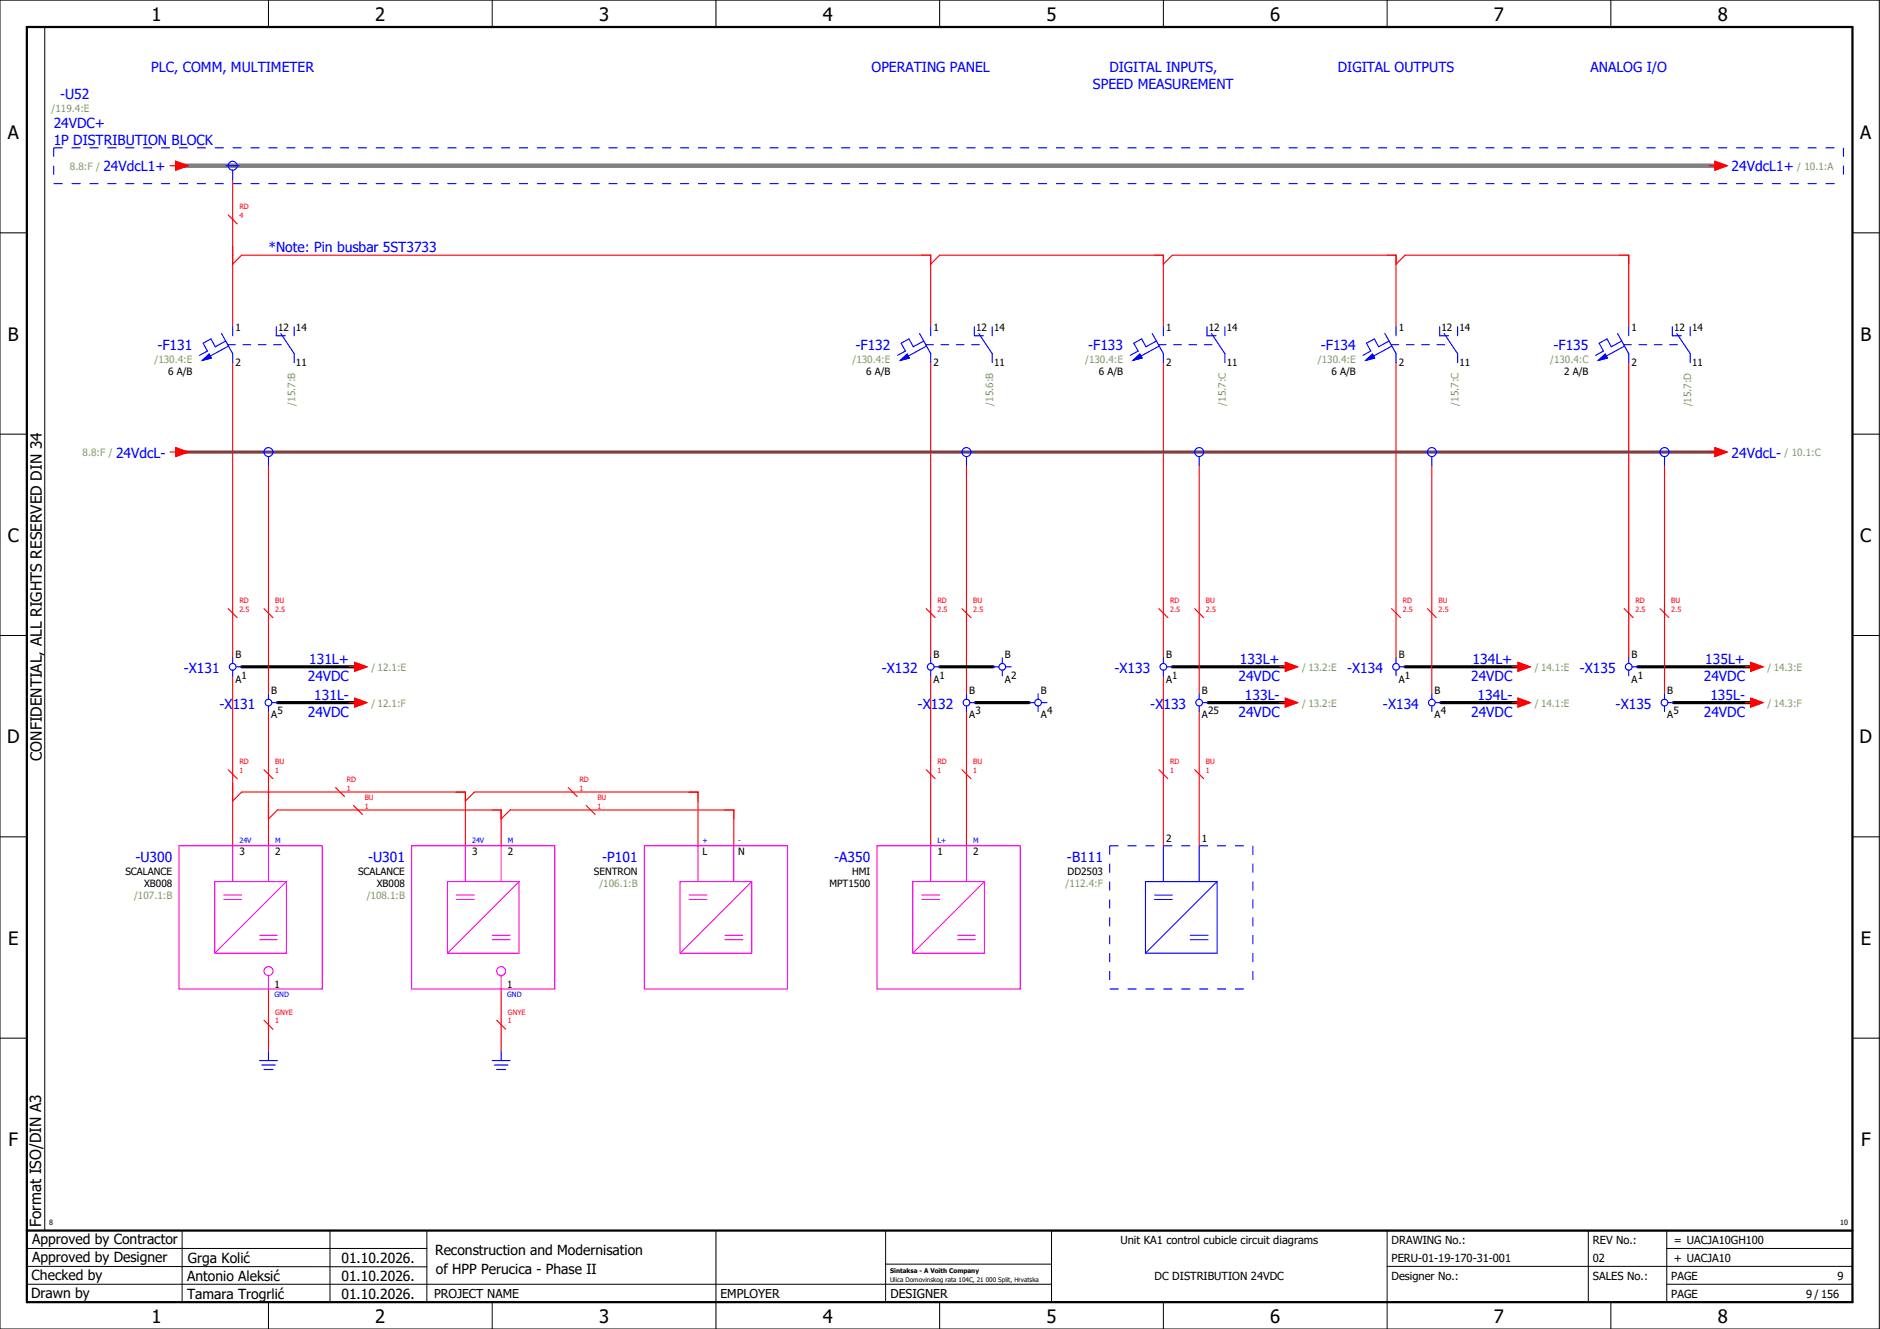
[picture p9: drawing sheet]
<svg xmlns="http://www.w3.org/2000/svg" width="420mm" height="297mm" viewBox="0 0 420 297" stroke-linecap="round" stroke-linejoin="round" font-family="sans-serif">
<g fill="none" stroke="#000" stroke-width=".22">
<path d="M0 0h420v297h-420zM10 6v269M60 0v6M110 0v6M160 0v6M210 0v6M260 0v6M310 0v6M360 0v6M0 52h6M414 52h6M0 97h6"/>
<path d="M414 97h6M0 142h6M414 142h6M414 176.3v87.4M0 187h6M414 187h6M0 232h6M414 232h6M6 279h89.4M40.7 275v16M73.7 274.9v16M95.4 275.1v16"/>
<path d="M160 275v22M197.9 275.1v16M310 275v22M355 275v16M372.5 279h41.5M372.5 275v16M414 275h-179v16M6 283l89.4 .1M6 287h229M60 291v6M110 291v6M197.9 282.5h37.1"/>
<path d="M210 291v6M260 291v6M310 283h104M360 291v6M372.5 287h41.5"/>
</g>
<path d="M6 6h408v285h-408zM6 275h408" fill="none" stroke="#000" stroke-width=".5"/>
<g fill="none" stroke="#f00" stroke-width=".25">
<path d="M38 37h1.3M39.3 36l2.7 1-2.7 1zM382 37h1.3M383.3 36l2.7 1-2.7 1zM51 48l2 2M52 59l2-2h154v16M52 40v33M208 59l2-2h50v16M260 59l2-2h50v16M312 59l2-2h50v16M52 81v66M208 81v66"/>
<path d="M260 81v66M312 81v66M364 81v66M38 101h1.3M39.3 100l2.7 1-2.7 1zM60 104v51M216 104v51M268 104v51M320 104v51M372 104v51M382 101h1.3M383.3 100l2.7 1-2.7 1z"/>
<path d="M51 136l2 2M59 136l2 2M207 136l2 2M215 136l2 2M259 136l2 2M267 136l2 2M311 136l2 2M319 136l2 2M363 136l2 2M371 136l2 2M52 151v38M60 159v30"/>
<path d="M78 149h1.3M78 157h1.3M79.3 148l2.7 1-2.7 1zM79.3 156l2.7 1-2.7 1zM208 151v38M216 159v30M260 151v38M268 159v30M286 149h1.3M286 157h1.3M287.3 148l2.7 1-2.7 1zM287.3 156l2.7 1-2.7 1z"/>
<path d="M338 149h1.3M338 157h1.3M339.3 148l2.7 1-2.7 1zM339.3 156l2.7 1-2.7 1zM390 149h1.3M390 157h1.3M391.3 148l2.7 1-2.7 1zM391.3 156l2.7 1-2.7 1zM51 172l2 2M52 179l2-2h50v12M59 172l2 2M75 176l2 2"/>
<path d="M104 179l2-2h50v12M127 176l2 2M207 172l2 2M215 172l2 2M259 172l2 2M267 172l2 2M60 183l2-2h50v8M79 180l2 2M112 183l2-2h50v8M131 180l2 2M59 228l2 2M60 221v14"/>
<path d="M111 228l2 2M112 221v14"/>
</g>
<path d="M54 149h26M62 157h18M210 149h12M218 157h12M262 149h26M270 157h18M314 149h26M322 157h18M366 149h26M374 157h18" fill="none" stroke="#000" stroke-width=".7"/>
<path d="M40 101h344" fill="none" stroke="#7f3f3f" stroke-width=".7"/>
<path d="M40 37h344" fill="none" stroke="#808080" stroke-width="1"/>
<g fill="none" stroke="#f0f" stroke-width=".25">
<path d="M40 189h32v32h-32zM48 197h16v16h-16zM52 189v8M60 189v8M92 189h32v32h-32zM100 197h16v16h-16zM104 189v8M112 189v8M144 189h32v32h-32zM152 197h16v16h-16zM156 189v8M164 189v8"/>
<path d="M196 189h32v32h-32zM204 197h16v16h-16zM208 189v8M216 189v8M60 218v3M112 218v3"/>
<circle cx="60" cy="217" r="1"/>
<circle cx="112" cy="217" r="1"/>
</g>
<g fill="none" stroke="#f0f" stroke-width=".22">
<path d="M64 197l-16 16M116 197l-16 16M168 197l-16 16M220 197l-16 16M50 201h4M50 200h4M58 209h4M58 210h4M102 201h4M102 200h4M110 209h4M110 210h4"/>
<path d="M154 201h4M154 200h4M162 209h4M162 210h4M206 201h4M206 200h4M214 209h4M214 210h4"/>
</g>
<g fill="none" stroke="#00f" stroke-width=".25">
<path d="M50.5 37h3M52 38v2M49.5 74.5l2.5 4.5v2M50.4 76.2l-2.3 1.3-1-1.8-1.7 1 1 1.8-1.8 .9M50.9 77h1.7M51.1 77.3l-4.1 2.3M52 73v2M54.3 77h1.7M57.7 77h1.7M61.2 77h1.7M61.7 73v2h2.1M62.7 74.5l3.1 4.5v2"/>
<path d="M65.8 73v2M205.5 74.5l2.5 4.5v2M206.4 76.2l-2.3 1.3-1-1.8-1.7 1 1 1.8-1.8 .9M206.9 77h1.7M207.1 77.3l-4.1 2.3M208 73v2M210.3 77h1.7M213.7 77h1.7M217.2 77h1.7M217.7 73v2h2M218.8 74.5l3 4.5v2M221.8 73v2"/>
<path d="M257.5 74.5l2.5 4.5v2M258.4 76.2l-2.3 1.3-1-1.8-1.7 1 1 1.8-1.8 .9M258.9 77h1.7M259.1 77.3l-4.1 2.3M260 73v2M262.3 77h1.7M265.7 77h1.7M269.2 77h1.7M269.8 73v2h2M270.7 74.5l3.1 4.5v2M273.7 73v2M309.5 74.5l2.5 4.5v2"/>
<path d="M310.4 76.2l-2.3 1.3-1-1.8-1.7 1 1 1.8-1.8 .9M310.9 77h1.7M311.1 77.3l-4.1 2.3M312 73v2M314.3 77h1.7M317.7 77h1.7M321.2 77h1.7M321.7 73v2h2.1M322.8 74.5l3 4.5v2M325.8 73v2M361.5 74.5l2.5 4.5v2M362.4 76.2l-2.3 1.3-1-1.8-1.7 1 1 1.8-1.8 .9"/>
<path d="M362.9 77h1.7M363.1 77.3l-4.1 2.3M364 73v2M366.3 77h1.7M369.7 77h1.7M373.2 77h1.7M373.8 73v2h2M374.7 74.5l3.1 4.5v2M377.8 73v2M45.2 80.5l1.5-1.4 .5 .9zM201.2 80.5l1.5-1.4 .5 .9zM253.2 80.5l1.5-1.4 .5 .9z"/>
<path d="M305.2 80.5l1.5-1.4 .5 .9zM357.2 80.5l1.5-1.4 .5 .9zM58.5 101h3M60 102v2M214.5 101h3M216 102v2M266.5 101h3M268 102v2M318.5 101h3M320 102v2M370.5 101h3M372 102v2"/>
<path d="M52 147v1.3M52 149.8v1.2M52.8 149h1.2M60 155v1.3M60 157.8v1.2M60.8 157h1.2M208 147v1.3M208 149.8v1.2M208.7 149h1.3M216 155v1.3M216 157.8v1.2M216.7 157h1.3"/>
<path d="M222 149h1.3M224 147v1.3M224 149.8v1.2M224.8 149h1.2M230 157h1.3M232 155v1.3M232 157.8v1.2M232.8 157h1.2M260 147v1.3M260 149.8v1.2M260.8 149h1.2M268 155v1.3"/>
<path d="M268 157.8v1.2M268.7 157h1.3M312 147v1.3M312 149.8v1.2M312.7 149h1.3M320 155v1.3M320 157.8v1.2M320.8 157h1.2M364 147v1.3M364 149.8v1.2M364.8 149h1.2M372 155v1.3"/>
<path d="M372 157.8v1.2M372.7 157h1.3M256 197h16v16h-16zM260 189v8M268 189v8M58 237h4M58.5 238h3M59 239h2M60 235v2M110 237h4M110.5 238h3M111 239h2"/>
<path d="M112 235v2"/>
<circle cx="52" cy="37" r="1"/>
<circle cx="60" cy="101" r="1"/>
<circle cx="216" cy="101" r="1"/>
<circle cx="268" cy="101" r="1"/>
<circle cx="320" cy="101" r="1"/>
<circle cx="372" cy="101" r="1"/>
<circle cx="52" cy="149" r=".75"/>
<circle cx="60" cy="157" r=".75"/>
<circle cx="208" cy="149" r=".75"/>
<circle cx="216" cy="157" r=".75"/>
<circle cx="224" cy="149" r=".75"/>
<circle cx="232" cy="157" r=".75"/>
<circle cx="260" cy="149" r=".75"/>
<circle cx="268" cy="157" r=".75"/>
<circle cx="312" cy="149" r=".75"/>
<circle cx="320" cy="157" r=".75"/>
<circle cx="364" cy="149" r=".75"/>
<circle cx="372" cy="157" r=".75"/>
</g>
<path d="M272 197l-16 16M258 201h4M258 200h4M266 210h4M266 209h4" fill="none" stroke="#00f" stroke-width=".22"/>
<g fill="#00f" stroke="#00f" stroke-width=".22">
<path d="M253.2 80.5l1.5-1.4 .5 .9z"/>
<path d="M305.2 80.5l1.5-1.4 .5 .9z"/>
<path d="M357.2 80.5l1.5-1.4 .5 .9z"/>
<path d="M45.2 80.5l1.5-1.4 .5 .9z"/>
<path d="M201.2 80.5l1.5-1.4 .5 .9z"/>
</g>
<path d="M12 33h400M12 33v8M412 33v8M12 41h400M248 189h32M248 189v32M280 189v32M248 221h32" fill="none" stroke="#00f" stroke-width=".25" stroke-dasharray="2 2" stroke-linecap="butt"/>
<g fill="#f00" stroke="#f00" stroke-width=".22">
<path d="M79.3 148l2.7 1-2.7 1z"/>
<path d="M79.3 156l2.7 1-2.7 1z"/>
<path d="M287.3 148l2.7 1-2.7 1z"/>
<path d="M287.3 156l2.7 1-2.7 1z"/>
<path d="M339.3 148l2.7 1-2.7 1z"/>
<path d="M339.3 156l2.7 1-2.7 1z"/>
<path d="M391.3 148l2.7 1-2.7 1z"/>
<path d="M391.3 156l2.7 1-2.7 1z"/>
<path d="M383.3 100l2.7 1-2.7 1z"/>
<path d="M383.3 36l2.7 1-2.7 1z"/>
<path d="M39.3 36l2.7 1-2.7 1z"/>
<path d="M39.3 100l2.7 1-2.7 1z"/>
</g>
<g font-size="4.1">
<text x="33.9" y="4.7">1</text>
<text x="83.9" y="4.7">2</text>
<text x="133.9" y="4.7">3</text>
<text x="183.9" y="4.7">4</text>
<text x="233.9" y="4.7">5</text>
<text x="283.9" y="4.7">6</text>
<text x="333.9" y="4.7">7</text>
<text x="383.9" y="4.7">8</text>
<text x="1.8" y="31.2">A</text>
<text x="415.8" y="31.2">A</text>
<text x="1.8" y="76.2">B</text>
<text x="415.8" y="76.2">B</text>
<text x="1.8" y="121.2">C</text>
<text x="415.8" y="121.2">C</text>
<text x="1.6" y="166.2">D</text>
<text x="415.6" y="166.2">D</text>
<text x="1.8" y="211.2">E</text>
<text x="415.8" y="211.2">E</text>
<text x="1.9" y="256.2">F</text>
<text x="415.9" y="256.2">F</text>
<text x="33.9" y="295.7">1</text>
<text x="83.9" y="295.7">2</text>
<text x="133.9" y="295.7">3</text>
<text x="183.9" y="295.7">4</text>
<text x="233.9" y="295.7">5</text>
<text x="283.9" y="295.7">6</text>
<text x="333.9" y="295.7">7</text>
<text x="383.9" y="295.7">8</text>
</g>
<g font-size="3.4">
<text x="9.4" y="170" transform="rotate(-90 9.4 170)">CONFIDENTIAL, ALL RIGHTS RESERVED DIN 34</text>
<text x="9.2" y="274.3" transform="rotate(-90 9.2 274.3)">Format ISO/DIN A3</text>
</g>
<g font-size="3.1" fill="#00f">
<text x="33.8" y="16.1">PLC, COMM, MULTIMETER</text>
<text x="194.8" y="16.1">OPERATING PANEL</text>
<text x="247.9" y="16.1">DIGITAL INPUTS,</text>
<text x="299" y="16.1">DIGITAL OUTPUTS</text>
<text x="355.4" y="16.1">ANALOG I/O</text>
<text x="13.4" y="22.1">-U52</text>
<text x="244.3" y="19.9">SPEED MEASUREMENT</text>
<text x="12" y="28.6">24VDC+</text>
<text x="12" y="32.4">1P DISTRIBUTION BLOCK</text>
<text x="23.1" y="38.3">24VdcL1+</text>
<text x="387" y="38.3">24VdcL1+</text>
<text x="60" y="56.4">*Note: Pin busbar 5ST3733</text>
<text x="35.2" y="78.3">-F131</text>
<text x="191.2" y="78.3">-F132</text>
<text x="243.2" y="78.3">-F133</text>
<text x="295.2" y="78.3">-F134</text>
<text x="347.2" y="78.3">-F135</text>
<text x="25.9" y="102.3">24VdcL-</text>
<text x="387" y="102.3">24VdcL-</text>
<text x="69.1" y="148.4">131L+</text>
<text x="277.1" y="148.4">133L+</text>
<text x="329.1" y="148.4">134L+</text>
<text x="381.1" y="148.4">135L+</text>
<text x="41.1" y="150.4">-X131</text>
<text x="68.8" y="152.1">24VDC</text>
<text x="197.1" y="150.4">-X132</text>
<text x="249.1" y="150.4">-X133</text>
<text x="276.8" y="152.1">24VDC</text>
<text x="301.1" y="150.4">-X134</text>
<text x="328.8" y="152.1">24VDC</text>
<text x="353.1" y="150.4">-X135</text>
<text x="380.8" y="152.1">24VDC</text>
<text x="49.1" y="158.4">-X131</text>
<text x="68.8" y="160.1">24VDC</text>
<text x="70.2" y="156.4">131L-</text>
<text x="205.1" y="158.4">-X132</text>
<text x="257.1" y="158.4">-X133</text>
<text x="276.8" y="160.1">24VDC</text>
<text x="278.2" y="156.4">133L-</text>
<text x="309.1" y="158.4">-X134</text>
<text x="328.8" y="160.1">24VDC</text>
<text x="330.2" y="156.4">134L-</text>
<text x="361.1" y="158.4">-X135</text>
<text x="380.8" y="160.1">24VDC</text>
<text x="382.2" y="156.4">135L-</text>
<text x="30.3" y="192.6">-U300</text>
<text x="82.3" y="192.6">-U301</text>
<text x="134.6" y="192.6">-P101</text>
<text x="186.4" y="192.6">-A350</text>
<text x="238.5" y="192.6">-B111</text>
</g>
<g font-size="3.1">
<text x="7.2" y="278.1">Approved by Contractor</text>
<text x="97.2" y="280.5">Reconstruction and Modernisation</text>
<text x="7.1" y="286.1">Checked by</text>
<text x="7.2" y="282.1">Approved by Designer</text>
<text x="41.8" y="286.2">Antonio Aleksić</text>
<text x="42" y="282.3">Grga Kolić</text>
<text x="76.3" y="282.3">01.10.2026.</text>
<text x="76.3" y="286.3">01.10.2026.</text>
<text x="97.4" y="284.8">of HPP Perucica - Phase II</text>
<text x="6.9" y="290">Drawn by</text>
<text x="41.8" y="290.3">Tamara Trogrlić</text>
<text x="76.3" y="290.3">01.10.2026.</text>
</g>
<g font-size="2.7">
<text x="97" y="290.1">PROJECT NAME</text>
<text x="161" y="290.1">EMPLOYER</text>
<text x="199" y="290.1">DESIGNER</text>
</g>
<g font-size="2.5">
<text x="250.4" y="278">Unit KA1 control cubicle circuit diagrams</text>
<text x="311" y="278">DRAWING No.:</text>
<text x="356" y="278">REV No.:</text>
<text x="374.1" y="278">= UACJA10GH100</text>
<text x="258" y="286">DC DISTRIBUTION 24VDC</text>
<text x="311" y="286">Designer No.:</text>
<text x="311" y="282">PERU-01-19-170-31-001</text>
<text x="356" y="286">SALES No.:</text>
<text x="356" y="282">02</text>
<text x="373.5" y="286">PAGE</text>
<text x="374.1" y="282.1">+ UACJA10</text>
<text x="410.6" y="286">9</text>
<text x="373.5" y="290">PAGE</text>
<text x="403.6" y="290">9 / 156</text>
</g>
<g font-size="2.2" fill="#7ca552">
<text x="11.5" y="25">/119.4:E</text>
<text x="15.6" y="37.9">8.8:F /</text>
<text x="401.7" y="37.9">/ 10.1:A</text>
<text x="34.5" y="81.2">/130.4:E</text>
<text x="190.5" y="81.2">/130.4:E</text>
<text x="242.5" y="81.2">/130.4:E</text>
<text x="294.5" y="81.2">/130.4:E</text>
<text x="346.5" y="81.2">/130.4:C</text>
<text x="65.9" y="90.6" transform="rotate(-90 65.9 90.6)">/15.7:B</text>
<text x="221.9" y="90.6" transform="rotate(-90 221.9 90.6)">/15.6:B</text>
<text x="273.9" y="90.7" transform="rotate(-90 273.9 90.7)">/15.7:C</text>
<text x="325.9" y="90.7" transform="rotate(-90 325.9 90.7)">/15.7:C</text>
<text x="377.9" y="90.8" transform="rotate(-90 377.9 90.8)">/15.7:D</text>
<text x="18.5" y="101.9">8.8:F /</text>
<text x="398.9" y="101.9">/ 10.1:C</text>
<text x="83" y="149.9">/ 12.1:E</text>
<text x="291" y="149.9">/ 13.2:E</text>
<text x="343" y="149.9">/ 14.1:E</text>
<text x="395" y="149.9">/ 14.3:E</text>
<text x="83" y="157.9">/ 12.1:F</text>
<text x="291" y="157.9">/ 13.2:E</text>
<text x="343" y="157.9">/ 14.1:E</text>
<text x="395" y="157.9">/ 14.3:F</text>
<text x="30" y="200.9">/107.1:B</text>
<text x="82" y="200.9">/108.1:B</text>
<text x="134" y="198.2">/106.1:B</text>
<text x="238.1" y="198.2">/112.4:F</text>
</g>
<g font-size="2.2">
<text x="52.6" y="74">1</text>
<text x="62.1" y="74">12</text>
<text x="66.2" y="74">14</text>
<text x="208.6" y="74">1</text>
<text x="218.2" y="74">12</text>
<text x="222.2" y="74">14</text>
<text x="260.6" y="74">1</text>
<text x="270.2" y="74">12</text>
<text x="274.1" y="74">14</text>
<text x="312.6" y="74">1</text>
<text x="322.1" y="74">12</text>
<text x="326.2" y="74">14</text>
<text x="364.6" y="74">1</text>
<text x="374.1" y="74">12</text>
<text x="378.1" y="74">14</text>
<text x="37.6" y="83.9">6 A/B</text>
<text x="52.6" y="81.9">2</text>
<text x="66.2" y="81.9">11</text>
<text x="193.6" y="83.9">6 A/B</text>
<text x="208.6" y="81.9">2</text>
<text x="222.2" y="81.9">11</text>
<text x="245.6" y="83.9">6 A/B</text>
<text x="260.6" y="81.9">2</text>
<text x="274.1" y="81.9">11</text>
<text x="297.6" y="83.9">6 A/B</text>
<text x="312.6" y="81.9">2</text>
<text x="326.2" y="81.9">11</text>
<text x="349.6" y="83.9">2 A/B</text>
<text x="364.6" y="81.9">2</text>
<text x="378.1" y="81.9">11</text>
<text x="52.6" y="147.2">B</text>
<text x="208.6" y="147.2">B</text>
<text x="224.6" y="147.2">B</text>
<text x="260.6" y="147.2">B</text>
<text x="312.6" y="147.2">B</text>
<text x="364.6" y="147.2">B</text>
<text x="52.6" y="152.6">A</text>
<text x="54" y="151.7">1</text>
<text x="60.6" y="155.2">B</text>
<text x="208.6" y="152.6">A</text>
<text x="210" y="151.7">1</text>
<text x="216.6" y="155.2">B</text>
<text x="224.6" y="152.6">A</text>
<text x="226" y="151.7">2</text>
<text x="232.6" y="155.2">B</text>
<text x="260.6" y="152.6">A</text>
<text x="262" y="151.7">1</text>
<text x="268.6" y="155.2">B</text>
<text x="312.6" y="152.6">A</text>
<text x="314" y="151.7">1</text>
<text x="320.6" y="155.2">B</text>
<text x="364.6" y="152.6">A</text>
<text x="366" y="151.7">1</text>
<text x="372.6" y="155.2">B</text>
<text x="60.6" y="160.6">A</text>
<text x="62" y="159.7">5</text>
<text x="216.6" y="160.6">A</text>
<text x="218" y="159.7">3</text>
<text x="232.6" y="160.6">A</text>
<text x="234" y="159.7">4</text>
<text x="268.6" y="160.6">A</text>
<text x="270" y="159.7">25</text>
<text x="320.6" y="160.6">A</text>
<text x="322" y="159.7">4</text>
<text x="372.6" y="160.6">A</text>
<text x="374" y="159.7">5</text>
<text x="53.5" y="191">3</text>
<text x="61.5" y="191">2</text>
<text x="105.5" y="191">3</text>
<text x="113.5" y="191">2</text>
<text x="157" y="191.1">L</text>
<text x="165" y="191.1">N</text>
<text x="209.5" y="191.1">1</text>
<text x="217.5" y="191.1">2</text>
<text x="260.6" y="188.2">2</text>
<text x="268.6" y="188.2">1</text>
<text x="28" y="195.5">SCALANCE</text>
<text x="80" y="195.5">SCALANCE</text>
<text x="132.7" y="195.5">SENTRON</text>
<text x="190.4" y="195.5">HMI</text>
<text x="238.6" y="195.5">DD2503</text>
<text x="32.2" y="198.2">XB008</text>
<text x="84.2" y="198.2">XB008</text>
<text x="185.4" y="198.2">MPT1500</text>
<text x="61.3" y="220.7">1</text>
<text x="113.3" y="220.7">1</text>
</g>
<g font-size="1.6" fill="#f00">
<text x="53.5" y="46.8">RD</text>
<text x="53.5" y="48.7">4</text>
<text x="53.5" y="136.7">2.5</text>
<text x="53.5" y="134.8">RD</text>
<text x="61.5" y="136.7">2.5</text>
<text x="61.5" y="134.8">BU</text>
<text x="209.5" y="136.7">2.5</text>
<text x="209.5" y="134.8">RD</text>
<text x="217.5" y="136.7">2.5</text>
<text x="217.5" y="134.8">BU</text>
<text x="261.5" y="136.7">2.5</text>
<text x="261.5" y="134.8">RD</text>
<text x="269.5" y="136.7">2.5</text>
<text x="269.5" y="134.8">BU</text>
<text x="313.5" y="136.7">2.5</text>
<text x="313.5" y="134.8">RD</text>
<text x="321.5" y="136.7">2.5</text>
<text x="321.5" y="134.8">BU</text>
<text x="365.5" y="136.7">2.5</text>
<text x="365.5" y="134.8">RD</text>
<text x="373.5" y="136.7">2.5</text>
<text x="373.5" y="134.8">BU</text>
<text x="53.5" y="172.7">1</text>
<text x="53.5" y="170.8">RD</text>
<text x="61.5" y="172.7">1</text>
<text x="61.5" y="170.8">BU</text>
<text x="209.5" y="172.7">1</text>
<text x="209.5" y="170.8">RD</text>
<text x="217.5" y="172.7">1</text>
<text x="217.5" y="170.8">BU</text>
<text x="261.5" y="172.7">1</text>
<text x="261.5" y="170.8">RD</text>
<text x="269.5" y="172.7">1</text>
<text x="269.5" y="170.8">BU</text>
<text x="77.5" y="176.7">1</text>
<text x="77.5" y="174.8">RD</text>
<text x="81.5" y="178.8">BU</text>
<text x="129.5" y="176.7">1</text>
<text x="129.5" y="174.8">RD</text>
<text x="133.5" y="178.8">BU</text>
<text x="81.5" y="180.7">1</text>
<text x="133.5" y="180.7">1</text>
<text x="61.5" y="226.8">GNYE</text>
<text x="113.5" y="226.8">GNYE</text>
<text x="61.5" y="228.7">1</text>
<text x="113.5" y="228.7">1</text>
</g>
<g font-size="1.6" fill="#00f">
<text x="53.5" y="188.4">24V</text>
<text x="61.5" y="188.4">M</text>
<text x="105.5" y="188.4">24V</text>
<text x="113.5" y="188.4">M</text>
<text x="157" y="188.5">+</text>
<text x="165" y="188.5">-</text>
<text x="209.5" y="188.5">L+</text>
<text x="217.5" y="188.5">M</text>
<text x="61.3" y="222.8">GND</text>
<text x="113.3" y="222.8">GND</text>
</g>
<g font-size="1.6">
<text x="11" y="273.7">8</text>
<text x="411.2" y="273.7">10</text>
</g>
<g font-size="1.4">
<text x="198.9" y="284.4">Sintaksa - A Voith Company</text>
<text x="198.9" y="286.4">Ulica Domovinskog rata 104C, 21 000 Split, Hrvatska</text>
</g>
</svg>
